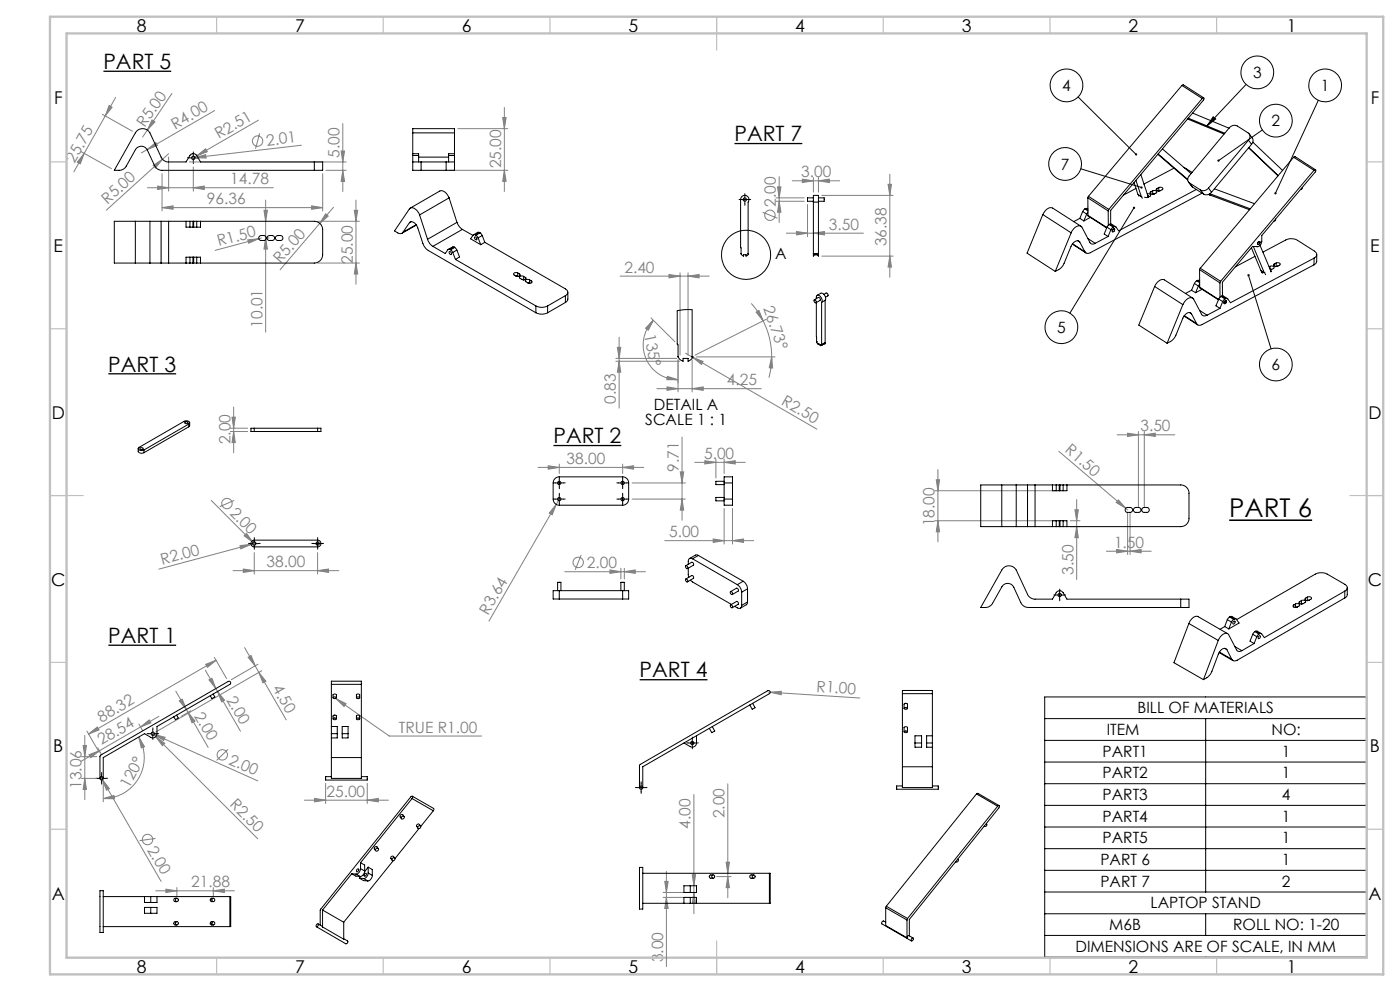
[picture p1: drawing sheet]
<svg xmlns="http://www.w3.org/2000/svg" width="420mm" height="297mm" viewBox="0 0 420 297" stroke-linecap="round" stroke-linejoin="round" font-family="sans-serif">
<g fill="none" stroke="#808080" stroke-width=".3">
<path d="M30.7 34.3l9 5M31.6 34.7l-6.3 11.3M32.7 31.6l.9 .5-2 2.6zM34.7 29.2l-3.1 5.5M44.2 39l-1.4 2.1M45.6 35.9l.9 .6-2.3 2.5zM51.6 28l-7.4 11M64.4 33.1l-20.3 11.7M77.5 36l-19.5 11.3M77.9 40l-1.2 4.6M102.8 37v20.4M137.3 38.6h15"/>
<path d="M150.8 35.2h1l-.5 3.4zM151.3 32.2v25.2M24.4 45.5l9 5M25.3 46l-1.2 3.1-.9-.5zM25.3 46l-3.1 5.5M44.1 44.8l2.6-2.1 .5 .9zM44.1 44.8l-1.7 1M44.2 56.3h37.8M46 49.6l2.8-1.9-2.2 2.6zM47.3 55.8l3.3 .5-3.3 .5zM48.6 52.1v11.1M48.8 47.7l-16.9 15.3"/>
<path d="M50.6 47.1v10.2M50.6 46.1l-1.8 1.6M56.8 48.5h47.1M58 56.3l3.3-.5v1zM58 50.1v7.2M58.5 47.2l3.2-.8 .1 1zM58.5 47.2l-1 .2M58.7 46.2l.4 .4 .1 .9M59.1 46.7l2.6-2.1 .5 .9zM79.7 60v39.6M90.4 43.5l-31.9 3.7M96.8 52.1v11.1"/>
<path d="M97.8 51h6.1M102.3 45.3h1.1l-.6 3.2zM102.8 51l.6 3.4h-1.1zM106.8 60v25.2M134.8 51h17.5M151.3 51l.5 3.4h-1zM232.8 59.3h8.5M233.3 56h1l-.5 3.3zM233.8 52.9v13.8M237.7 54.2h14.2M240.7 53.7l3.3 .5-3.3 .5zM244 53.2v4.4"/>
<path d="M245.5 54.2l3.3-.5v1zM245.5 53.2v4.4M246.5 58.6h21.4M266.4 55.2h1l-.5 3.4zM266.9 52.2v30.9M48.6 62.2l3.3-.5v1zM48.6 62.2h48.2M74.3 71.9l3.3-.4-3 1.4zM77.6 71.5l-13 3.5M78.4 71.3l-.8 .2M79.2 63h1l-.5 3.3zM79.7 71.3l.5 3.3h-1z"/>
<path d="M80.1 71.3h.6M93.5 61.7l3.3 .5-3.3 .5zM95.3 66.3h12.5M95.3 78.8h12.5M95.9 67l-11.9 13.9M97.7 64.1l.8 .7-2.6 2.2zM100 62.1l-4.1 4.9M106.3 63h1l-.5 3.3zM106.8 78.8l.5 3.3h-1zM228.8 63.6l4.4 1.8M232.8 60.3h8.5M233.8 60.3l.5 3.3h-1z"/>
<path d="M235.9 69.9h23.1M239 69.4l3.3 .5-3.3 .5zM242.3 61.3v9.6M244 69.9l3.3-.5v1zM246.5 76.8h21.4M266.9 76.8l.5 3.2h-1zM186 82.8h26.8M195.3 95.3l7.2 7.1M196 96l-1.5 3-.8-.6zM196 96a10.4 10.4 0 0 0-2.2 11.4 10.4 10.4 0 0 0 9.6 6.4M200.7 82.3l3.3 .5-3.3 .5zM204 81.8v24.6"/>
<path d="M206.4 82.8l3.3-.5v1zM206.4 81.8v24.6M225.4 90.9l2.1 2.8 1.5 2.5M226.8 93.6l.9-.5 1.3 3.1zM229 96.2a24 24 0 0 1 2.5 10.8M229.8 95.7l-21.2 10.7M184.7 107.4h18.3M184.7 108.3h19.2M185.2 104.1h1l-.5 3.3zM185.7 108.3l.5 3.2h-1zM185.7 101.1v21.2M197.1 116.5h31.3"/>
<path d="M200.1 116l3.3 .5-3.3 .5zM200.2 112.8l3.2 1h-3.3zM203.4 107.9v9.6M205.7 105.9l2.1 1.2M207.6 116.5l3.4-.5v1zM207.6 107.9v9.6M207.8 107.1l3.1 1.2-.5 .9zM207.8 107.1l37.3 21.5M208.9 107h23.6M231.5 107l.3 3.3-1-.1zM231.5 107l-.1 2.7-.7 3.5M69.1 128.3h5.2"/>
<path d="M69.1 129.3h5.2M69.6 125h1l-.5 3.3zM70.1 129.3l.5 3.3h-1zM70.1 122v13.7M164.5 139.6l3.3 .5-3.3 .5zM167.8 139.1v2.8M186.8 139.1v2.8M204.6 131v24.9M208.4 138.6h15.2M211.5 138.1l3.3 .5-3.3 .5zM214.8 137.6v5.6M217.2 138.6l3.4-.5v1z"/>
<path d="M217.2 137.6v4.3M317.6 135.3l20.1 17M335.2 130.3h17.3M338.2 129.8l3.3 .5-3.3 .5zM341.5 129.3v22.5M343.3 130.3l3.3-.5v1zM343.3 129.3v22.5M63.4 150l12.5 12.6M70.3 150l-4.4 1.9M73.9 159.8l2 2.8-2.7-2zM161.4 140.1h31.7M166.9 151.2l-1.2 3.1-.9-.5z"/>
<path d="M166.9 151.2l-20.2 35M167.8 149.6l-.9 1.6M186.8 140.1l3.3-.5v1zM189.6 144.7h16M189.6 149.6h16M204.1 141.4h1l-.5 3.3zM204.6 149.6l.5 3.3h-1zM217.2 152.4v10.7M219.7 152.4v10.7M280.4 156.1h36.4M280.4 147.1h36.4M280.9 143.8h1l-.5 3.3z"/>
<path d="M281.4 156.1l.5 3.3h-1zM281.4 140.7v21.7M321.1 156.1h2.9M321.1 157.8h2.9M322.5 152.8h1l-.5 3.3zM323 157.8l.5 3.3h-1zM323 149.7v24M335.5 149.8l2.2 2.5-2.8-1.7zM337.7 152.3l.6 .5M338.3 153.8v12.4M339 153.8v12.4M69.9 171h31.7"/>
<path d="M72 163.5l3.3-.3-3.1 1.3zM73 170.5l3.3 .5-3.3 .6zM75.3 163.2l-27.6 7.4M75.9 162.6l.7 .7M76.3 162.9l-1 .3M76.3 165.6v6.4M95.3 171l3.3-.5v1.1zM95.3 165.6v6.4M169.4 171.3h24.2M174.3 166.3l-1.7 4.5M183 170.8l3.3 .5-3.3 .5zM186.3 170.3v3.2"/>
<path d="M187.3 171.3l3.3-.5v1zM187.3 170.3v3.2M199.4 162h26.7M214 161.5l3.2 .5-3.2 .6zM219.7 162l3.4-.5v1.1zM331.9 165.2h13.5M335 164.7l3.3 .5-3.3 .5zM339 165.2l3.3-.5v1zM61.7 199.1l3.1-1.2-2.6 2.1zM64.3 197l3.7 6.4M64.8 197.9l-38.2 22.1M73.4 194.1l3.2 5.5"/>
<path d="M74.4 197l.9-.5 1.3 3.1zM76.6 199.6l1 1.9M77.4 199.1l-8 4.6M26.1 219.1l3.6 6.4M26.6 220l2.6-2.1 .5 .9zM41.7 217l1.1 2M42.2 217.9l2.6-2.1 .5 .8zM45.4 219.7l.9 .4M45.8 219.9l31.5 31.5M47.7 214.7l-23.4 13.5M52.7 207.1l3.2 5.6M53.8 210l.9-.5 1.2 3.2z"/>
<path d="M55.9 212.7l.5 .8M56.4 213.5l2.1 2.6-.9 .5zM56.4 213.5l6 10.5M57.3 213l-2.9 1.7M61.6 200.9l3.2 5.5M62.7 203.8l.9-.5 1.2 3.1zM64.8 206.4l.5 .9M65.3 207.3l2 2.5-.8 .6zM65.3 207.3l6.8 11.8M77.6 201.5l2.2 2.6-.9 .5zM77.6 201.5l8.3 14.3M78.5 201l-31.8 18.4"/>
<path d="M100.8 209.4l3 1.5-.6 .8zM100.8 209.4l16 11.2h27.7M230.6 207.4l.5 .1M231.1 207.5l3.3-.3v1zM231.1 207.5l26.9 1.7M24.4 233.3h4.6M24.4 226.8h4.6M24.9 223.4h1l-.5 3.4zM25.4 220.4v19.2M25.4 233.3l.5 3.3h-1zM26.7 226.2l3.1-1.2-2.6 2.1zM29.3 224.1l1.2 2.1"/>
<path d="M30.2 232.8l.5 .9M30.7 233.7l2.1 2.6-.8 .5zM30.7 233.7l17.6 30.5M31 239.3l3.2-.9 .1 1zM31 234.3v6M41.6 220.9l1.8 2.9-1 .4zM41.6 220.9a12.3 12.3 0 0 1-10.6 18.4M46.3 220.1l3.2 .9-.4 .9zM46.3 220.1l31 13.9M46.7 220.8l2.7 2-.7 .7zM68.4 224.6l-3.4 3.3M91.3 239.8h25.2"/>
<path d="M94.4 239.3l3.3 .5-3.3 .5zM97.7 234.8v6M110.2 239.8l3.3-.5v1zM110.2 234.8v6M208.2 238.1v35.7M218.3 234.9v34.2M46.6 251.3l-4.7 .7M217.8 258.4h1l-.5 3.3zM46.7 267h23.6M49.8 266.5l3.3 .5-3.3 .5zM53.1 266v2.7M64 267l3.3-.5v1z"/>
<path d="M64 266v2.7M198.9 267.5h7.2M198.9 269h7.2M199.4 264.2h1l-.5 3.3zM199.9 261.1v28.6M199.9 269l.5 3.3h-1zM207.7 262.1h1l-.5 3.4zM208.2 267.5l.5 3.3h-1zM215 262.7h4.3M218.3 262.7l.5 3.3h-1z"/>
<circle cx="77.3" cy="42.3" r="1.56"/>
<circle cx="231" cy="64.5" r="1.55"/>
<circle cx="68.1" cy="150.9" r="1.55"/>
<circle cx="173.5" cy="168.5" r="1.55"/>
<circle cx="66.7" cy="226.2" r="1.56"/>
<circle cx="44.3" cy="251.6" r="1.56"/>
</g>
<path d="M31 21.4h20.4M220.3 43h20.4M32.5 112h20.3M166 133.5h20.4M32.5 193.4h20.3M191.9 203.7h20.3" fill="none" stroke="#000" stroke-width=".39"/>
<path d="M368.8 155.9h24.8" fill="none" stroke="#000" stroke-width=".47"/>
<g fill="none" stroke="#000" stroke-width=".3">
<path d="M323.4 29.1l17.4 17.2M364 35l.7 .7-2.6 2zM373.8 25.3l-11.7 12.4M378.7 38.9l-13.2 9.3M395.5 30.1l-12.9 27.8M56.7 47.3h2.5M58 46.1v2.4M222.2 59.8h2.5M223.4 58.6v2.5M324.2 50.6l18.2 5.6M340.2 62.3l-19.2 31.6M374.5 82.5l6.8 22.1"/>
<path d="M166.5 144.7h2.5M166.5 149.6h2.5M167.8 143.5v2.5M167.8 148.3v2.5M185.5 144.7h2.5M185.5 149.6h2.5M186.8 143.5v2.5M186.8 148.3v2.5M75 162.9h2.5M76.3 161.6v2.5M94 162.9h2.5M95.3 161.6v2.5"/>
<path d="M316.7 178.3h2.5M317.9 177.1v2.5M44.6 219.9h2.5M45.8 218.6v2.6M313.4 208.9h96.6v77.9h-96.6zM313.4 215.4h96.6M361.7 215.4v51.9M29.2 233.3h2.5M30.5 232v2.5M191.1 236h2.5M192.3 234.8v2.5M206.4 222.7h2.6"/>
<path d="M207.7 221.4v2.5M313.4 221.9h96.6M313.4 228.4h96.6M313.4 234.9h96.6M313.4 241.4h96.6M313.4 247.9h96.6M313.4 254.3h96.6M313.4 260.8h96.6M313.4 267.3h96.6M313.4 273.9h96.6M361.7 273.9v6.4M313.4 280.3h96.6"/>
<circle cx="319.9" cy="25.6" r="4.9"/>
<circle cx="377.2" cy="21.7" r="4.9"/>
<circle cx="382.8" cy="36.1" r="4.9"/>
<circle cx="397.5" cy="25.6" r="4.9"/>
<circle cx="319.5" cy="49.1" r="4.9"/>
<circle cx="223.8" cy="76.4" r="7.4"/>
<circle cx="318.4" cy="98.1" r="4.9"/>
<circle cx="382.8" cy="109.2" r="4.9"/>
</g>
<g fill="none" stroke="#000" stroke-width=".3" stroke-dasharray="15.2 1.3 1.3 1.3">
<path d="M56.8 47.3h-.5M58 46v-.5M58 48.5v.5M59.3 47.3h.5M222.2 59.8h-.5M223.5 58.5v-.5M224.7 59.8h.5M223.5 61v.5M166.5 144.7h-.5M166.5 149.6h-.5M167.8 143.5v-.5M167.8 146v.5"/>
<path d="M167.8 148.3v-.5M167.8 150.8v.5M169 144.7h.5M169 149.6h.5M185.5 144.7h-.5M185.5 149.6h-.5M186.8 143.5v-.5M186.8 146v.5M186.8 148.3v-.5M186.8 150.8v.5M188 144.7h.5M188 149.6h.5"/>
<path d="M75 162.9h-.5M76.3 161.6v-.5M76.3 164.1v.5M77.5 162.9h.5M94 162.9h-.5M95.3 161.6v-.5M95.3 164.1v.5M96.5 162.9h.5M316.7 178.3h-.5M317.9 177.1v-.5M317.9 179.6v.5M319.2 178.3h.5"/>
<path d="M44.6 219.9h-.5M45.9 218.6v-.5M47.1 219.9h.5M29.3 233.3h-.5M30.5 232v-.5M30.5 234.5v.5M31.8 233.3h.5M45.9 221.1v.5M191.1 236h-.5M192.3 234.8v-.5M192.3 237.3v.5M193.6 236h.5"/>
<path d="M206.5 222.7h-.5M207.7 221.4v-.5M207.7 223.9v.5M209 222.7h.5"/>
</g>
<g fill="none" stroke="#c0c0c0" stroke-width=".35">
<path d="M65 5v5M115 5v5M165 5v5M215 5v10M265 5v5M315 5v5M365 5v5M15 48.5h5M410 48.5h5M15 98.5h5M410 98.5h5M15 148.5h10"/>
<path d="M405 148.5h10M15 198.5h5M410 198.5h5M15 248.5h5M410 248.5h5M65 287v5M115 287v5M165 287v5M215 282v10M265 287v5M315 287v5M365 287v5"/>
</g>
<path d="M15 5h400v287h-400zM20 10h390v277h-390z" fill="none" stroke="#c0c0c0" stroke-width=".7"/>
<path d="M340.6 46l-.1 .5h.6l-.3-.2 .3 .2v-.4zM382.4 57.7v.5l.2-.3-.1 .3a.34 .34 0 0 0 .5-.3 .34 .34 0 0 0-.6-.2zM340 62a.34 .34 0 0 0 0 .5 .34 .34 0 0 0 .5 0 .34 .34 0 0 0-.1-.5l-.2 .3 .2-.3zM374.3 82.3a.34 .34 0 0 0 .2 .5 .34 .34 0 0 0 .4-.3 .34 .34 0 0 0-.5-.3l.1 .3-.1-.3zM364 35l.7 .7-2.6 2zM365.3 47.9v.4l.2-.1-.2 .1a.33 .33 0 0 0 .5 .1 .33 .33 0 0 0 0-.5 .33 .33 0 0 0-.5 0zM342.2 56v.4l.4 .1 .2-.2-.4-.1 .4 .1-.1-.4z" fill="#000"/>
<g fill="#808080">
<path d="M73.9 159.8l2 2.8-2.7-2z"/>
<path d="M335.5 149.8l2.2 2.5-2.8-1.7z"/>
<path d="M58.5 47.2l3.2-.8 .1 1z"/>
<path d="M74.3 71.9l3.3-.4-3 1.4z"/>
<path d="M72 163.5l3.3-.3-3.1 1.3z"/>
<path d="M44.1 44.8l2.6-2.1 .5 .9z"/>
<path d="M59.1 46.7l2.6-2.1 .5 .9z"/>
<path d="M46 49.6l2.8-1.9-2.2 2.6z"/>
<path d="M97.7 64.1l.8 .7-2.6 2.2z"/>
<path d="M45.6 35.9l.9 .6-2.3 2.5z"/>
<path d="M166.9 151.2l-1.2 3.1-.9-.5z"/>
<path d="M46.7 220.8l2.7 2-.7 .7z"/>
<path d="M207.8 107.1l3.1 1.2-.5 .9z"/>
<path d="M46.3 220.1l3.2 .9-.4 .9z"/>
<path d="M231.1 207.5l3.3-.3v1z"/>
<path d="M231.5 107l.3 3.3-1-.1zM226.8 93.6l.9-.5 1.3 3.1z"/>
<path d="M339 165.2l3.3-.5v1zM335 164.7l3.3 .5-3.3 .5zM95.3 171l3.3-.5v1.1zM73 170.5l3.3 .5-3.3 .6zM187.3 171.3l3.3-.5v1zM183 170.8l3.3 .5-3.3 .5zM245.5 54.2l3.3-.5v1zM240.7 53.7l3.3 .5-3.3 .5zM206.4 82.8l3.3-.5v1zM200.7 82.3l3.3 .5-3.3 .5z"/>
<path d="M47.3 55.8l3.3 .5-3.3 .5zM58 56.3l3.3-.5v1zM94.4 239.3l3.3 .5-3.3 .5zM110.2 239.8l3.3-.5v1zM100.8 209.4l2.4 2.3 .6-.8zM164.5 139.6l3.3 .5-3.3 .5zM186.8 140.1l3.3-.5v1zM239 69.4l3.3 .5-3.3 .5zM244 69.9l3.3-.5v1z"/>
<path d="M200.1 116l3.3 .5-3.3 .5zM207.6 116.5l3.4-.5v1z"/>
<path d="M214 161.5l3.2 .5-3.2 .6zM219.7 162l3.4-.5v1.1z"/>
<path d="M93.5 61.7l3.3 .5-3.3 .5zM48.6 62.2l3.3-.5v1z"/>
<path d="M217.2 138.6l3.4-.5v1zM211.5 138.1l3.3 .5-3.3 .5z"/>
<path d="M26.6 220l2.6-2.1 .5 .9zM61.7 199.1l3.1-1.2-2.6 2.1z"/>
<path d="M26.7 226.2l3.1-1.2-2.6 2.1zM42.2 217.9l2.6-2.1 .5 .8z"/>
<path d="M25.3 46l-1.2 3.1-.9-.5zM32.7 31.6l.9 .5-2 2.6z"/>
<path d="M31 239.3l3.2-.9 .1 1zM41.6 220.9l1.8 2.9-1 .4z"/>
<path d="M218.3 262.7l.5 3.3h-1zM217.8 258.4h1l-.5 3.3z"/>
<path d="M25.4 233.3l.5 3.3h-1zM24.9 223.4h1l-.5 3.4zM266.9 76.8l.5 3.2h-1zM266.4 55.2h1l-.5 3.4z"/>
<path d="M79.7 71.3l.5 3.3h-1zM79.2 63h1l-.5 3.3z"/>
<path d="M199.4 264.2h1l-.5 3.3zM199.9 269l.5 3.3h-1zM207.7 262.1h1l-.5 3.4zM208.2 267.5l.5 3.3h-1z"/>
<path d="M102.3 45.3h1.1l-.6 3.2zM102.8 51l.6 3.4h-1.1zM106.3 63h1l-.5 3.3zM106.8 78.8l.5 3.3h-1zM150.8 35.2h1l-.5 3.4zM151.3 51l.5 3.4h-1zM322.5 152.8h1l-.5 3.3zM323 157.8l.5 3.3h-1zM69.6 125h1l-.5 3.3zM70.1 129.3l.5 3.3h-1zM233.3 56h1l-.5 3.3zM233.8 60.3l.5 3.3h-1zM185.2 104.1h1l-.5 3.3zM185.7 108.3l.5 3.2h-1z"/>
<path d="M204.1 141.4h1l-.5 3.3zM204.6 149.6l.5 3.3h-1z"/>
<path d="M280.9 143.8h1l-.5 3.3zM281.4 156.1l.5 3.3h-1z"/>
<path d="M196 96l-1.5 3-.8-.6zM200.2 112.8l3.2 1h-3.3z"/>
<path d="M30.7 233.7l1.3 3.1 .8-.5zM53.8 210l.9-.5 1.2 3.2zM56.4 213.5l2.1 2.6-.9 .5z"/>
<path d="M62.7 203.8l.9-.5 1.2 3.1zM65.3 207.3l2 2.5-.8 .6zM74.4 197l.9-.5 1.3 3.1zM77.6 201.5l2.2 2.6-.9 .5z"/>
<path d="M338.2 129.8l3.3 .5-3.3 .5zM343.3 130.3l3.3-.5v1z"/>
<path d="M49.8 266.5l3.3 .5-3.3 .5zM64 267l3.3-.5v1z"/>
</g>
<g fill="none" stroke="#000" stroke-width=".3">
<path d="M123.8 39.8v-1.2h12.5v1.2M123.8 39.8v6.3M123.8 39.8h12.5M136.3 39.8v6.3M354.6 25.6l.4-.2 6.1 3.9M354.6 25.6l6.1 3.9M354.6 25.6l-28.1 33.2M356.3 35.7l10.9 4.5M356.5 35.4l10.9 4.5M357.8 33.9l10.9 4.5M360.7 29.5l.5-.1-.2 .6-27.8 33v4.1M360.7 29.5l-28.1 33.3"/>
<path d="M94.3 48.5h2.5v2.5h-2.5M94.3 48.5h-34.2l-1.1-1.9a1.25 1.25 0 0 0-2 0l-1.2 1.9h-5.2a2.47 2.47 0 0 1-2.3-1.4l-3.3-7.3a2.51 2.51 0 0 0-4.4 0l-6.3 11.2h1.4a2.38 2.38 0 0 0 2.2-1.2l2.7-5a2 2 0 0 1 1.9-1 2 2 0 0 1 1.7 1.2l2.2 4.6a2.47 2.47 0 0 0 2.2 1.4h45.7M94.3 48.5v2.5M123.8 46.6v4.4h2.5M123.8 48.5h2.5M123.8 46.1h1.8v.5M123.8 46.1v.5M123.8 46.6h1.8M125.6 46.6v1.9M125.6 47.1h9M126.3 51h7.5M126.3 48.5h7.5"/>
<path d="M126.3 48.5v2.5M133.8 48.5h2.5M133.8 48.5v2.5M134.6 46.6v1.9M134.6 46.6h1.7M134.7 59.3a2.61 2.61 0 0 0-2.8-2l-8.8 5.1M134.7 59.3l-8.8 5.1M134.7 59.3l2.4 7.3M136.3 46.6v4.4h-2.5M136.3 46.1h-1.7v.5M136.3 46.1v.5M222.5 59a1.25 1.25 0 0 1 1.7-.2 1.25 1.25 0 0 1 .2 1.8v15.5h.2l-.8 .7v-.5h-.7v.5l-.8-.7-.1-1.9v-14.4z"/>
<path d="M244 59.3h-1.7v1h1.7M245.5 59.3h1.8v1h-1.8M326.4 59.3l6.1 3.9M326.4 59.3v5.3l5.7 3.6M326.5 58.8l-.1 .5M326.5 58.8l6.1 4M340.2 54.7l1.2 3.6 1 .6M340.8 54l1.6 4.9M340.8 56.5l-3.7 2M341.5 58.4l.2 .4M342.3 52.3l2 6.5 .2-.1M342.4 58.9l.3 .5"/>
<path d="M343.4 59.1h1M344.2 58.1l1 .2v.4l-.8 .4M344.3 58.6l.2 .1M344.4 59.1h.1M344.5 58.7l-.2 .5M345.2 57.5v.6M345.8 57.2l.8-.1 .5 .4a1.24 1.24 0 0 1-2.1 .3l.2-.3M345.8 57.2l-.6 .3M345.8 58.2h-.1M345.8 57.2v1M346.4 58.1l-.6 .1M347.1 56.5v.6"/>
<path d="M347.3 46.2l9 7.7M347.5 46.1l8.8 7.7M347.6 56.2l.6-.1 .6 .3a1.13 1.13 0 0 1-.9 .8 1.13 1.13 0 0 1-1.1-.4l.3-.3M347.6 56.2l-.5 .3M347.6 57.2l-.1 .1M347.6 56.2v1M348.2 57.1l-.6 .1M348.7 44.6l8.6 7.4M352.2 50.4l-9 4.8M355.2 50.2l2.4 1.5M356.6 54.6l1.2 1.5M356.9 54.9l3.3 2"/>
<path d="M356.9 54.9l.9 1.2M357.8 56.1l3.3 2.1M358.9 56.8l-23.3 12.4-.8-1.2h-.7M360.2 56.9l.9 1.3M360.6 57.9l-33.5 17.8a1.09 1.09 0 0 1-1.6-.2M362.5 58.3l12.4 4.6M362.5 56.4a1.89 1.89 0 0 1-2.3 .5M362.5 56.4l1 1.2M362.8 58.4l.3 .1M362.9 58.1l12.2 4.5M363.5 57.6a1.86 1.86 0 0 1-2.4 .6M364.3 56.6l12.1 4.5"/>
<path d="M374.5 42a1.41 1.41 0 0 0 0-2.1l-3.3-2.2a1.96 1.96 0 0 0-2.4 .6l-12 14.4a1.38 1.38 0 0 0 .1 2.2M374.5 42l-12 14.4M374.5 42l1 1.2M374.6 44.3l8.8 8.4M374.6 44.2l8.9 8.4M374.8 40.1l1.1 1.7v.6l-.4 .8M375.5 43.2l-12 14.4M375.8 42.6l9 8.5M388.1 47.1l.4-.1 6.2 3.9M388.1 47.1l6.1 3.9M388.1 47.1l-28 33.3M390.7 56.2l-.1 .4-.5 .2"/>
<path d="M394.2 51l.5-.1-.1 .6-16.1 19.1v1.7a1.67 1.67 0 0 1-1.3 1.6l-1.4-.1-9.1 10.8v4.1M394.2 51l-28 33.3M40.6 78.8h4.4M40.6 66.3h4.4M40.6 66.3v12.5M40.6 66.3h-6.3v12.5h6.3M45 66.3v12.5M45 78.8h3.3M45 66.3h3.3M48.3 78.8h2.3M48.3 66.3h2.3M48.3 66.3v12.5"/>
<path d="M50.6 78.8h6.4M50.6 66.3h6.4M50.6 66.3v12.5M55.8 66.3v1.8h1.2M57 68.1h.9M57 66.3h.9M57 77.1h.9M57 78.8h.9M57 66.3v1.8M57 77.1v1.7M57 77.1h-1.2v1.7M57.9 78.8h.2"/>
<path d="M57.9 66.3h.2M57.9 66.3v1.8M57.9 77.1v1.7M57.9 68.1h.2M57.9 77.1h.2M58.1 68.1h.9M58.1 66.3h.9M58.1 77.1h.9M58.1 78.8h.9M58.1 66.3v1.8M58.1 77.1v1.7M59 66.3h35.3a2.58 2.58 0 0 1 2.5 2.5v7.5a2.51 2.51 0 0 1-2.5 2.5h-35.3"/>
<path d="M59 66.3v1.8M59 77.1v1.7M59 77.1h1.1v1.7M60.1 66.3v1.8h-1.1M77.9 70.8l1.2-.2a.74 .74 0 0 1 .8 .7 .74 .74 0 0 1-.8 .8h-.7a.73 .73 0 0 1-.7-.5 .73 .73 0 0 1 .2-.8zM80.3 70.8l1.3-.2a.74 .74 0 0 1 .8 .7 .74 .74 0 0 1-.8 .8h-.7a.74 .74 0 0 1-.7-.5 .74 .74 0 0 1 .1-.8zM82.8 70.8l1.3-.2a.74 .74 0 0 1 .8 .7 .74 .74 0 0 1-.8 .8h-.7a.74 .74 0 0 1-.7-.5 .74 .74 0 0 1 .1-.8zM122.8 66.7a1.62 1.62 0 0 1 2.4 1.3l1.7 5 1.1 1.7 32.8 19M122.8 66.7l-1.9 2.9M123.4 66.4l-.6 .3M124.8 67.3l-3.9 2.3M124.9 67.4l-4.3 2.5"/>
<path d="M125.9 64.4a2.35 2.35 0 0 0-3-1.9l-4.5 6.7 .9 .6a1.08 1.08 0 0 0 1.6-.2M125.9 64.4l2.4 7.3M128.3 71.7a3.6 3.6 0 0 0 1.6 2.1M129.9 73.8l3.7 2.2 .8-1.2h.6M134.8 75.5a.43 .43 0 0 1 .6 .2 .43 .43 0 0 1-.3 .6zM135 74.8l.2 .1M135.2 74.9l.6 .8M135.8 75.7l.8 2M136.2 74h-.5l-1.2 .8M136.2 74l-1.2 .8M136.2 74l.2 .2M136.4 74.2l.7 .8"/>
<path d="M136.4 74.2l-1.2 .7M136.6 77.7l24.2 14M137.1 75l.8 2-1.3 .7M137.1 75l-1.3 .7M137.1 66.6l.7 1.3 .9 .9M137.1 66.6l-8.8 5.1M138.7 68.8l-8.8 5M138.7 68.8l3.2 1.8M142.4 71.1a.43 .43 0 0 1 .5 .2 .43 .43 0 0 1-.2 .6zM142.6 70.4h-.6l-.8 1.2 3 1.7M142.6 70.4l.2 .1M142.8 70.5l.6 .8"/>
<path d="M143.4 71.3l.8 2M143.9 69.7l-.6-.1-1.2 .8M143.9 69.7l-1.3 .7M143.9 69.7l.1 .1M144 69.8l.7 .8M144 69.8l-1.2 .7M144.7 70.6l-1.3 .7M144.7 70.6l.8 2M145.5 72.6l24.1 14a1.09 1.09 0 0 1 .7 1 1.09 1.09 0 0 1-.7 1M145.5 72.6l-1.3 .7M244 60.6v-2h1.5v2M244 76.1v.7l.3-.5h.9l.3 .5v-.7"/>
<path d="M244 76.1h1.5M244 60.6h1.5M244 60.6v15.5M244.3 76.4h1M245.5 60.6v15.5M312.8 64.3a2.63 2.63 0 0 1 3-1.9l8.5 5.4M312.8 64.3l8.5 5.5M312.8 64.3l-4.7 11.6 8.5 5.4M321.3 69.8a2.55 2.55 0 0 1 3-2l2.7 4.8a1.09 1.09 0 0 0 1.6 .3M321.3 69.8l-4.7 11.5M321.7 73.2l4.1 2.6M321.8 73.1l3.7 2.4"/>
<path d="M323.3 72.1l.6 .4M323.9 72.5a1.47 1.47 0 0 0-2.3 .9l-2.7 6.1-.8 1-1.5 .8M323.9 72.5l1.6 3M324 65.4l1.2 .8M324 65.4l-1.9 1M324.8 63.4l1.2 .8M324.8 63.4l-.8 2M325.5 62.6l-.7 .8M325.5 62.6l.9 .6M325.6 62.5l.8 .1M325.6 62.5l.8 .5M325.6 62.5l-.1 .1"/>
<path d="M326 64.2l-.8 2M326.3 71.5l2.3 1.4M326.4 63.6l-.4 .6M326.4 64.5l.1 .3M326.5 64.7l5.5 3.6M327.1 65.2l-1.9 1M332.1 68.1l-.8 2 1.1 .8M332.1 68.1l1.2 .8M332.4 70.9l-3.8 2M332.5 63.2v4.4M332.6 62.8l-.1 .4M332.8 67.3l-.7 .8"/>
<path d="M332.8 67.3l1.2 .7M333 67.2h.5l1.2 .8M333 67.2l1.1 .8M333 67.2l-.2 .1M333.3 68.9l-.9 2M333.7 69.4l.1 .1M333.9 68.7l.3-.1a.46 .46 0 0 1 .1 .6 .46 .46 0 0 1-.6 .2zM334 68l-.7 .9M334.1 68h-.1M334.3 68.6h.1M375.4 74.3l2.8 6.7 1.1 .7M376 73.9l3.3 7.8"/>
<path d="M376.5 76.8l-5.9 3.2M377.5 72.5l.3-.1a.45 .45 0 0 1 .1 .6 .45 .45 0 0 1-.6 .2zM377.5 72.5l.3-.1a.4 .4 0 0 1 .1 .6 .4 .4 0 0 1-.6 0zM378 73.5l3.2 8 .2-.2M378.9 75.6l6.8-3.7a3.7 3.7 0 0 1 3.6 .1l5.1 3.3a1.12 1.12 0 0 1 .6 1.1 1.12 1.12 0 0 1-.8 1M381 79.8h.8l.5 .4-1.2 .7M381 79.8l-.3 .2M381 79.8v.8M382.3 79.1v.7M382.7 65.6l-.1 .5-.5 .2M382.8 78.8h.8l.4 .2a1.24 1.24 0 0 1-1.9 .6l.2-.5M382.8 78.8l-.5 .3"/>
<path d="M382.8 79.9h-.1M382.8 78.8v1.1M383.4 79.7l-.6 .2M394.2 79.4l-33.6 17.9a1.12 1.12 0 0 1-1.6-.3M394.2 77.4l-25.1 13.3-.8-1.2h-.6M394.2 77.4v2M395 76.3l-.1 2.4-.7 .7M154.8 82.7l.5 .1M155.3 81.8l-.1-.1a.62 .62 0 0 0-.8-.1 .62 .62 0 0 0-.2 .7l.6 .4M155.3 81.8l.6 .3M155.3 82.8l.1 .1M155.3 81.8v1"/>
<path d="M155.9 82.1a.39 .39 0 0 1 .1 .5 .39 .39 0 0 1-.5 .2l-.7-.1M155.9 82.1v.6M156.5 83.7l.6 .2M157.1 82.8h-.1a.57 .57 0 0 0-.8-.1 .57 .57 0 0 0-.2 .7l.7 .4a.63 .63 0 0 0 .8 .1 .63 .63 0 0 0 .3-.7l-.2-.1M157.1 82.8l.5 .3M157.1 83.9h.1M157.1 82.8v1.1M157.6 83.1v.6M158.3 84.7l.6 .2M158.9 83.9l-.2-.1a.57 .57 0 0 0-.8-.1 .57 .57 0 0 0-.1 .8l.5 .3M158.9 83.9l.5 .3M158.9 84.9h.1"/>
<path d="M158.9 83.9v1M159.4 84.2a.39 .39 0 0 1 .2 .5 .39 .39 0 0 1-.5 .2l-.8-.1M159.4 84.2v.6M160.8 91.7a3.9 3.9 0 0 0 3.5 0M160.8 93.7a3.9 3.9 0 0 0 3.5 0M160.8 91.7v2M164.3 91.7v2M169.6 88.6l-5.3 3.1M169.6 88.6v2.1M169.6 90.7l-5.3 3M170.4 87.6l-.1 2.4-.7 .7M203.2 93.1l1.9-.3h2.5v14.1l-.1 .1h.4l-.6 .8-.9 .5v-.9h-1.5v.9l-.9-.5-.6-.8v-3.6l-.2-.3z"/>
<path d="M244.3 89.9a.45 .45 0 0 1 .5 .3 .45 .45 0 0 1-.3 .5l-.3-.5zM244.3 89.9l1.2-.8a.61 .61 0 0 1 .5 .9l-1.2 .7M244.9 89.5v-.4a.64 .64 0 0 1 .6-.7 .64 .64 0 0 1 .7 .5 1.42 1.42 0 0 1 .3 1.7M244.9 90.7l.1 11.7M245.1 88.5l1.1-.6a1.49 1.49 0 0 1 1.3 2.1M246.5 90.6v12.7M247.2 88.2l.7-.4a.6 .6 0 0 1 .4 .9l-.6 .4M247.5 90l-1 .6M247.5 90v12.7l-1 .6M346.4 85.9a2.69 2.69 0 0 1 2.9-2l8.5 5.5M346.4 85.9l8.5 5.4M346.4 85.9l-4.8 11.5 8.5 5.5"/>
<path d="M354.9 91.3a2.57 2.57 0 0 1 3-1.9l2.6 4.8a1.12 1.12 0 0 0 1.6 .3M354.9 91.3l-4.8 11.6M355.2 94.7l4.1 2.7M355.3 94.6l3.7 2.4M356.8 93.7l.7 .4M357.5 94.1a1.22 1.22 0 0 0-2.1 .4l-3.1 6.8-.9 .9-1.3 .7M357.5 94.1l1.5 2.9M357.5 87l1.2 .7M357.5 87l-1.9 .9M358.3 84.9l1.2 .8M358.3 84.9l-.8 2.1M359 84.1l-.7 .8"/>
<path d="M359 84.1l.9 .6M359.2 84.1h.7M359.2 84.1l.7 .4M359.2 84.1h-.2M359.5 85.7l-.8 2M359.9 80.8l6.1 4M359.9 80.8v5.3l5.7 3.6M359.9 93l2.2 1.5M359.9 85.2l-.4 .5M359.9 86l.1 .3M360 86.3l5.5 3.5M360.1 80.4l-.2 .4"/>
<path d="M360.1 80.4l6.1 3.9M360.6 86.7l-1.9 1M365.6 89.6l-.8 2 1.2 .8M365.6 89.6l1.2 .8M366 92.4l-3.9 2.1M366 84.8v4.3M366.2 84.3l-.2 .5M366.3 88.8l-.7 .8M366.3 88.8l1.2 .8M366.5 88.8l.4-.1 1.3 .8M366.5 88.8l1.2 .7M366.5 88.8h-.2"/>
<path d="M366.8 90.4l-.8 2M367.3 91h.1M367.4 90.3l.3-.2a.48 .48 0 0 1 .1 .6 .48 .48 0 0 1-.6 .2zM367.5 89.6l-.7 .8M367.7 89.5l-.2 .1M367.8 90.1h.1M378.4 81.1l.3 .7M378.5 81.2l-.1 .4 .5 .2M378.6 81.6v.1M379.3 81.7l.4 .6M381.2 81.2l.2 .1M381.4 81.3v.1"/>
<path d="M381.6 80.7l-.5 .1M245 102.4l.5 .9v-.4l.5 .4M245 102.4h.1M246 103.3l.1 .3 .5-.2M246 103.3h.1M246.4 103.3h.1M246.4 103.3l.2 .1M247.3 103h.1M247.3 103l-.9 .5M247.5 102.7l.1 .1M247.6 102.8l-.3 .2M247.6 102.8l-1 .6"/>
<path d="M41.5 134.4v.9a1.22 1.22 0 0 0 1.7 .4M42.1 134.3a.43 .43 0 0 1 .5-.2 .43 .43 0 0 1 .2 .6 .45 .45 0 0 1-.5 .1 .45 .45 0 0 1-.2-.5zM43.2 134.9v.8M55.4 126.6a.43 .43 0 0 1 .6-.3 .43 .43 0 0 1 .2 .6h-.6zM56.6 127.1a.63 .63 0 0 0 .1-.8 .63 .63 0 0 0-.9-.2l-.5 .1-13.5 7.9a.57 .57 0 0 0-.2 .7 .57 .57 0 0 0 .8 .2l.8-.1M56.6 127.1l-13.4 7.8M56.6 127.1v.8M56.6 127.9l-13.4 7.8M56.9 126.7v.8l-.3 .4M76.3 128.3h-1v1h1M76.3 128.3v1M76.3 129.3h19"/>
<path d="M76.3 128.3h19M95.3 128.3h1v1h-1M95.3 128.3v1M166.4 143.6l1.2-.7h19.2a1.81 1.81 0 0 1 1.8 1.8v4.9a1.81 1.81 0 0 1-1.8 1.8h-19a1.87 1.87 0 0 1-1.9-1.8v-4.9zM217.2 149.6v1.8h2.5v-1.8M217.2 144.7v-1.8h2.5v1.8M217.2 149.1h-2.4v1h2.4M217.2 144.2h-2.4v1h2.4M217.2 149.6h2.5M217.2 144.7v4.9M217.2 144.7h2.5M219.7 144.7v4.9"/>
<path d="M300.5 157.8h4.4M300.5 145.3h4.4M300.5 145.3v12.5M300.5 145.3h-6.3v12.5h6.3M304.9 145.3v12.5M304.9 157.8h3.4M304.9 145.3h3.4M308.3 157.8h2.2M308.3 145.3h2.2M308.3 145.3v12.5M310.5 157.8h6.4M310.5 145.3h6.4"/>
<path d="M310.5 145.3v12.5M315.7 145.3v1.8h1.2M316.9 147.1h.9M316.9 145.3h.9M316.9 156.1h.9M316.9 157.8h.9M316.9 145.3v1.8M316.9 156.1v1.7M316.9 156.1h-1.2v1.7M317.8 157.8h.2M317.8 145.3h.2M317.8 145.3v1.8"/>
<path d="M317.8 156.1v1.7M317.8 147.1h.2M317.8 156.1h.2M318 147.1h.9M318 145.3h.9M318 156.1h.9M318 157.8h.9M318 145.3v1.8M318 156.1v1.7M318.9 145.3h35.3a2.46 2.46 0 0 1 2.5 2.5v7.5a2.46 2.46 0 0 1-2.5 2.5h-35.3M318.9 145.3v1.8M318.9 156.1v1.7"/>
<path d="M318.9 156.1h1.2v1.7M320.1 145.3v1.8h-1.2M337.7 152.3l1.3-.2a.74 .74 0 0 1 .8 .7 .74 .74 0 0 1-.8 .8h-.7a.74 .74 0 0 1-.7-.5 .74 .74 0 0 1 .1-.8zM340.3 152.3l1.2-.2a.74 .74 0 0 1 .8 .7 .74 .74 0 0 1-.8 .8h-.7a.74 .74 0 0 1-.7-.5 .74 .74 0 0 1 .2-.8zM342.8 152.3l1.2-.2a.74 .74 0 0 1 .8 .7 .74 .74 0 0 1-.8 .8h-.7a.73 .73 0 0 1-.7-.5 .73 .73 0 0 1 .2-.8zM75.5 162.3l.7-.4h19.1a1.01 1.01 0 0 1 1 1 1.01 1.01 0 0 1-1 1h-19a1 1 0 0 1-.8-1.6zM167.3 177v-2.5h1v2.5M167.8 177h-1.9v2.5h1.9M167.8 179.5h19M167.8 177v2.5M167.8 177h19M186.3 177v-2.5h1v2.5"/>
<path d="M186.8 177h1.8v2.5h-1.8M186.8 177v2.5M205.7 169.6a.43 .43 0 0 1 .6 .2 .43 .43 0 0 1-.3 .6l-.3-.3zM205.7 173.5a.45 .45 0 0 1 .6 .3 .45 .45 0 0 1-.3 .6l-.3-.4zM205.7 173.5l1.8-1a.55 .55 0 0 1 .5 .3 .55 .55 0 0 1 0 .6l-1.8 1M205.7 169.5l1.8-1a.58 .58 0 0 1 .5 .9l-1.8 1M206.5 170.3l.1 2.7M207.2 173.9l12.2 7.2M207.8 167.5a.79 .79 0 0 0-1-.1 .79 .79 0 0 0-.3 .8v.9M207.8 167.5l13.4 7.7M209.5 166.5l-.8-.2-1.8 1.1M209.5 166.5l-1.7 1"/>
<path d="M209.5 166.5l13.5 7.7M219.1 177.3a.43 .43 0 0 1 .6 .3 .43 .43 0 0 1-.3 .5l-.3-.4zM219.2 177.3l1.7-1a.58 .58 0 0 1 .5 .9l-1.7 1M221.2 175.2a2.99 2.99 0 0 1 1.3 2.3M222.5 177.5v3.9M223 174.2a2.99 2.99 0 0 1 1.3 2.3M223 174.2l-1.8 1M224.3 176.5l-1.8 1M224.3 176.5v3.9M354.2 179.6h2.5v2.5h-2.5M354.2 179.6h-34.1l-1.2-2a1.24 1.24 0 0 0-2 0l-1.2 2h-5.2a2.47 2.47 0 0 1-2.2-1.5l-3.4-7.3a2.48 2.48 0 0 0-4.4 0l-6.3 11.3h1.4a2.57 2.57 0 0 0 2.2-1.3l2.8-4.9a2 2 0 0 1 1.8-1.1 2 2 0 0 1 1.7 1.2l2.1 4.6a2.57 2.57 0 0 0 2.3 1.5h45.7M354.2 179.6v2.5"/>
<path d="M390.4 180l.2-.1a.62 .62 0 0 1 .7-.1 .62 .62 0 0 1 .3 .7l-.7 .4M390.4 180l-.5 .3M390.4 180v1M391.7 179.3v.6M392.2 179a.7 .7 0 0 1 .8-.2 .7 .7 0 0 1 .4 .7l-.8 .4a.57 .57 0 0 1-.8 .1 .57 .57 0 0 1-.1-.7M392.2 179l-.5 .3M392.2 180h-.1M392.2 179v1M392.7 179.9l-.5 .1M403.4 179.2l-32.2 18.7a1.09 1.09 0 0 1-1.7-.3M403.4 177.2l-24.1 13.9-.8-1.2h-.6M403.4 177.2a1.07 1.07 0 0 0 .8-1.1 1.07 1.07 0 0 0-.8-1l-5.3-3.1a4.2 4.2 0 0 0-3.5 0l-23.6 13.7"/>
<path d="M403.4 177.2v2M404.2 176.1l-.1 2.4-.7 .7M219.1 181.3a.43 .43 0 0 1 .6 .2 .43 .43 0 0 1-.3 .6l-.3-.4zM219.2 181.3l1.7-1a.55 .55 0 0 1 .6 .2 .55 .55 0 0 1-.1 .6l-1.7 1M222.5 181.4a.79 .79 0 0 1-.4 .9 .79 .79 0 0 1-.9-.1l-.8-.5M224.3 180.4l-.3 .8-1.9 1.1M224.3 180.4l-1.8 1M356.7 186.9l.1-.4a2.3 2.3 0 0 1 2.6-1.7l8.9 5.1M356.7 186.9l8.8 5M356.7 186.9l-4.5 11.7 8.8 5.1M365.5 191.9a2.36 2.36 0 0 1 2.9-1.9l2.5 4.7a1.09 1.09 0 0 0 1.7 .3M365.5 191.9l-4.5 11.8"/>
<path d="M365.7 195.6l4.2 2.4M365.8 195.4l3.7 2.2M367.3 194.3l.8 .4M367.4 187.8l1.3 .7M367.4 187.8l-1.4 .8M368.1 194.7a1.4 1.4 0 0 0-2.3 .8l-2.5 6.3-1 1.2-1.3 .7M368.1 194.7l1.4 2.9M368.2 185.7l1.2 .7M368.2 185.7l-.8 2.1M368.9 184.9l-.7 .8M368.9 184.9l1.2 .7M369 184.8l.4-.1 1.4 .8"/>
<path d="M369 184.8l1.2 .7M369 184.8l-.1 .1M369.4 186.4l-.7 2.1M370 186.3a.32 .32 0 0 1 .5-.1 .32 .32 0 0 1-.1 .6 .32 .32 0 0 1-.5 .2 .32 .32 0 0 1 0-.6zM370.1 185.6l-.7 .8M370.2 185.5h.6l.9 1.2-3 1.8M370.2 185.5l-.1 .1M370.5 193.8l2.1 1.2M375.8 190.1l-.8 2.1 1.2 .7M375.8 190.1l1.2 .7M376.2 192.9l-3.6 2.1M376.4 189.3l-.6 .8"/>
<path d="M376.4 189.3l1.3 .7M376.6 189.2l.5-.1 1.3 .8M376.6 189.2l1.3 .7M376.6 189.2l-.2 .1M377 190.8l-.8 2.1M377.7 190.6a.29 .29 0 0 1 .4 0 .29 .29 0 0 1 0 .4 .34 .34 0 0 1-.3 .4 .34 .34 0 0 1-.4-.2zM377.7 190l-.7 .8M377.9 189.9l-.2 .1M388.1 181.3v.6M388.7 181l.1-.1a.62 .62 0 0 1 .7-.1 .62 .62 0 0 1 .3 .7l-.8 .5a.56 .56 0 0 1-.7 .1 .56 .56 0 0 1-.2-.8M388.7 181l-.6 .3M388.7 182l-.1 .1"/>
<path d="M388.7 181v1M389.2 181.9l-.5 .1M389.9 180.3a.5 .5 0 0 0 0 .7 .5 .5 0 0 0 .7 0l.3-.1M389.9 180.3v.6M390.4 181h.1M391 180.9l-.6 .1M53 214.3l.4 .9-.8 .5-.5-.9M63.9 208l.4 .9-.7 .5-.5-.9M99.4 205.1v-1h9v1M99.4 219.9v1.3M99.4 205.1h9M99.4 217.7h1.8v2.2"/>
<path d="M99.4 205.1v14.8M99.4 219.9h1.8M99.9 215.4v-.8l.5-.3 .5 .3v.8M99.9 209.1v-.9l.5-.2 .5 .2v.9M99.9 209.1l.7-.2 .3 .2-.6 .3zM100 215.3l.5-.1 .4 .3-.7 .2-.3-.2zM101.2 219.9v1.3h-1.8M102.7 219.9v1.3h1.7v-1.3M102.7 219.9v-2.2h1.7v2.2M102.7 219.9h1.7M106.9 215.4v-.8l.5-.3 .5 .2v.9M106.9 209.1v-.9l.5-.2 .5 .2v.9"/>
<path d="M107 215.3l.4-.1a.3 .3 0 0 1 .5 .2 .3 .3 0 0 1-.4 .3l-.5-.1zM107 209l.6-.1a.29 .29 0 0 1 .3 .4 .29 .29 0 0 1-.5 .1 .29 .29 0 0 1-.4 0 .29 .29 0 0 1 0-.4zM108.4 205.1v28.2h-9v-12.1M213.7 217.8l.7 1.3-.1 .1-.8 .4-.7-1.3M225.8 210.8l.7 1.3-.3 .2-.5 .3-.8-1.3M270.7 207.9v-1h9v1M270.7 207.9h9M270.7 207.9v28.1h9v-12.1M271.2 212.3v-1.3l.4-.2 .6 .2v1.3M271.2 219.3v-1.3l.3-.2 .7 .2v1.3M271.3 219.2l.7-.1 .2 .3-.7 .2-.2-.2zM271.4 212.2l.5-.1 .3 .2-.5 .3-.4-.2z"/>
<path d="M279.7 207.9v14.8M30 233.3v-6.7l.2-.3 38.3-22.1a.51 .51 0 0 1 .6 .2 .51 .51 0 0 1-.1 .7l-21.9 12.6v2.2a1.25 1.25 0 0 1-1.9 1.1l-1.8-1.1-12.4 7.1v6.3M99.4 232.8h-1.7v1h12.5v-1h-1.8M99.4 227h9M123.6 239.3l.2-.2a.29 .29 0 0 0-.1-.5 .29 .29 0 0 0-.4 .2l-27.1 33.7-.1 4.7M123.6 239.3l-15.4 19.2M123.6 239.3l6.4 3.7M123.7 238.6l6.4 3.7-.1 .7M191.8 236v-6.6l.2-.3 38.3-22.1a.51 .51 0 0 1 .7 .2 .51 .51 0 0 1-.2 .7l-38 21.9v6.2M209 220.5v2.2a1.25 1.25 0 0 1-1.9 1.1l-1.9-1.1M270.7 235.5h-1.7v1h12.5v-1h-1.8M270.7 229.8h9"/>
<path d="M274.5 222.7v1.2h2v-1.2M274.5 222.7v-2.2h2v2.2M274.5 222.7h2M278 222.7v1.2h1.7M278 222.7h1.7M279.7 222.7v1.2M279.7 220.5h-1.7v2.2M292.9 237.9l.5-.1 6.3 3.6M292.9 237.9l6.4 3.7M292.9 237.9l-27 33.7M108.2 258.5v1.8M108.2 258.5l1.2 .8v1.8"/>
<path d="M110.5 259.9l-1.1 1.3M110.5 259.9l1.2 .7v1.8M110.5 259.9v1.8M113.5 254.3l-.7-.6a.51 .51 0 0 0-.5 .7l.4 .5M118 257.9l-14.9 18.5M118.4 257.2l-.5-.6a.52 .52 0 0 0-.5 .1 .52 .52 0 0 0-.1 .6l.3 .5M121.2 244.8l-.5-.7a.53 .53 0 0 0-.5 .2 .53 .53 0 0 0-.1 .5l.3 .5M125.7 248.3l-7.2 9M126.2 247.6l-.5-.6h-.5l-.2 .6 .4 .6M130 243l-3.8 4.7M191.8 260h1v12.4h-1zM287.3 257.5a.52 .52 0 0 1 .1 .7 .52 .52 0 0 1-.7 .1"/>
<path d="M295.9 246.8a.53 .53 0 0 1 0 .7 .53 .53 0 0 1-.7 .1M299.3 241.6l.1-.1a.26 .26 0 0 1 .4 0 .26 .26 0 0 1 0 .4l-27 33.7v4.9M299.3 241.6l-27 33.7M30 266.9h1v12.6h-1zM31 268.7h14.2M31 277.7h38M43.4 268.7v1.8h1.8M45.2 272h1.9v1.7h-1.9M45.2 268.7h1.9M45.2 272h-1.8v1.7h1.8M45.2 268.7v1.8M45.2 272v1.7"/>
<path d="M47.1 268.7v1.8h-1.9M47.1 268.7h21.9M53.1 276.2h-.6a.51 .51 0 0 0-.4 .5 .51 .51 0 0 0 .5 .5h.5M53.1 269.2h-.7a.53 .53 0 0 0-.3 .6 .53 .53 0 0 0 .5 .4h.5M64 276.2h-.6a.51 .51 0 0 0-.3 .5 .51 .51 0 0 0 .4 .5h.5M64 269.2h-.6a.51 .51 0 0 0-.3 .6 .51 .51 0 0 0 .4 .4h.5M69 268.7h.2v9h-.2M69 268.7v9M94.9 277.7l8.9 5.2 .3-.1 .2-.8-1.2-.7M95 277l.1-.1a.26 .26 0 0 1 .4 .1 .26 .26 0 0 1 0 .4l-.1 .1a.31 .31 0 0 1-.2 .3 .31 .31 0 0 1-.4-.2zM95.4 276.9l1.4 .9M96.8 272.7v5.1"/>
<path d="M96.8 272.7l6.3 3.7M103.1 276.4v5.1l-6.3-3.7M105.5 261.9l-8.7 10.8M105.5 261.9l1.3 .1M105.5 261.9l1.3 .7 1.3 .1M106.8 262l1.3 .7M107.1 260.5h.1a.26 .26 0 0 1 .4 0 .26 .26 0 0 1 0 .4l-.1 .1a.35 .35 0 0 1-.5 .2 .35 .35 0 0 1 .1-.6zM107.8 263.2l1.2 .7 1.3 .1M107.8 263.2l1.3 .1M108.2 260.3l-.5 1.2-.9 .5M108.2 260.3l1.2 .8M108.2 262.7l-.4 .5"/>
<path d="M109.1 263.3l1.2 .7M109.4 261.1l-.5 1.1-.8 .5M109.4 261.9a.3 .3 0 0 1 .5-.1 .3 .3 0 0 1 0 .5 .35 .35 0 0 1-.3 .3 .35 .35 0 0 1-.4-.1zM110.5 261.7l-.6 1.3-.8 .3M110.5 261.7l1.2 .7M111.7 262.4l-.6 1.3-.8 .3M192.8 261.7h38M192.8 270.7h14.3M207.1 269h1.9v1.7M207.1 270.7h1.9M207.1 265.5h1.9v2h-1.9M207.1 265.5h-1.9v2h1.9"/>
<path d="M207.1 269h-1.9v1.7M207.1 265.5v2M207.1 269v1.7M209 270.7h21.8M214 262.2h-.9a.51 .51 0 0 0-.3 .5 .51 .51 0 0 0 .4 .5h.8M226.1 262.2h-.7a.5 .5 0 0 0-.5 .5 .5 .5 0 0 0 .5 .5h.7M230.8 261.7h.3v9h-.3M230.8 261.7v9M265.7 276.4l-.8-.4-.4 .7 8.9 5.3M265.7 272.1l6.4 3.6M265.7 272.1v5.3l6.4 3.7M265.9 271.6l-.2 .5"/>
<path d="M265.9 271.6l6.4 3.7M272.1 275.7v5.4M272.3 275.3l-.2 .4M272.1 281.1l.5-.7 1.3 .7M273.5 281.2a.32 .32 0 0 1 .5 0 .32 .32 0 0 1-.1 .5 .35 .35 0 0 1-.5 .2 .35 .35 0 0 1 .1-.6z"/>
<circle cx="58" cy="47.3" r=".49"/>
<circle cx="223.4" cy="59.8" r=".5"/>
<circle cx="167.8" cy="149.6" r=".5"/>
<circle cx="167.8" cy="144.7" r=".5"/>
<circle cx="186.8" cy="149.6" r=".5"/>
<circle cx="186.8" cy="144.7" r=".5"/>
<circle cx="76.3" cy="162.9" r=".51"/>
<circle cx="95.3" cy="162.9" r=".5"/>
<circle cx="317.9" cy="178.3" r=".5"/>
<circle cx="45.8" cy="219.9" r=".51"/>
<circle cx="30.5" cy="233.3" r=".5"/>
<circle cx="192.3" cy="236" r=".5"/>
<circle cx="207.7" cy="222.7" r=".49"/>
<circle cx="113.1" cy="254.6" r=".46"/>
<circle cx="118" cy="257.5" r=".46"/>
<circle cx="120.8" cy="245.1" r=".46"/>
<circle cx="125.7" cy="247.9" r=".45"/>
<circle cx="53" cy="269.7" r=".47"/>
<circle cx="53" cy="276.7" r=".46"/>
<circle cx="64" cy="276.7" r=".47"/>
<circle cx="64" cy="269.7" r=".47"/>
<circle cx="213.9" cy="262.7" r=".48"/>
<circle cx="226" cy="262.7" r=".47"/>
</g>
<text font-size="7.8" x="368.8" y="155.1">PART 6</text>
<g font-size="6.3">
<text x="31" y="20.7">PART 5</text>
<text x="220.3" y="42.3">PART 7</text>
<text x="32.5" y="111.3">PART 3</text>
<text x="166" y="132.8">PART 2</text>
<text x="32.5" y="192.7">PART 1</text>
<text x="191.9" y="203">PART 4</text>
</g>
<g font-size="5.3">
<text x="41" y="9.5">8</text>
<text x="88.5" y="9.5">7</text>
<text x="138.5" y="9.5">6</text>
<text x="188.5" y="9.5">5</text>
<text x="238.5" y="9.5">4</text>
<text x="288.5" y="9.5">3</text>
<text x="338.5" y="9.5">2</text>
<text x="386" y="9.5">1</text>
<text x="16.2" y="31.2">F</text>
<text x="411.2" y="31.2">F</text>
<text x="16.1" y="75.5">E</text>
<text x="411.1" y="75.5">E</text>
<text x="15.5" y="125.5">D</text>
<text x="410.5" y="125.5">D</text>
<text x="15.4" y="175.5">C</text>
<text x="410.4" y="175.5">C</text>
<text x="16" y="225.5">B</text>
<text x="411" y="225.5">B</text>
<text x="15.5" y="269.7">A</text>
<text x="410.5" y="269.7">A</text>
<text x="41" y="291.5">8</text>
<text x="88.5" y="291.5">7</text>
<text x="138.5" y="291.5">6</text>
<text x="188.5" y="291.5">5</text>
<text x="238.5" y="291.5">4</text>
<text x="288.5" y="291.5">3</text>
<text x="338.5" y="291.5">2</text>
<text x="386" y="291.5">1</text>
</g>
<g font-size="4.7">
<text x="375.9" y="23.4">3</text>
<text x="318.7" y="27.3">4</text>
<text x="396.3" y="27.3">1</text>
<text x="381.5" y="37.8">2</text>
<text x="318.3" y="50.8">7</text>
<text x="232.6" y="77.7">A</text>
<text x="317.1" y="99.7">5</text>
<text x="381.5" y="110.9">6</text>
<text x="196.2" y="122.9">DETAIL A</text>
<text x="193.6" y="127.4">SCALE 1 : 1</text>
<text x="341.2" y="213.8">BILL OF MATERIALS</text>
<text x="332" y="220.3">ITEM</text>
<text x="381.5" y="220.3">NO:</text>
<text x="330.8" y="226.8">PART1</text>
<text x="384.6" y="226.8">1</text>
<text x="330.8" y="233.3">PART2</text>
<text x="384.6" y="233.3">1</text>
<text x="330.8" y="239.8">PART3</text>
<text x="384.6" y="239.8">4</text>
<text x="330.8" y="246.3">PART4</text>
<text x="384.6" y="246.3">1</text>
<text x="330.8" y="252.8">PART5</text>
<text x="384.6" y="252.8">1</text>
<text x="330.1" y="259.3">PART 6</text>
<text x="384.6" y="259.3">1</text>
<text x="330.1" y="265.8">PART 7</text>
<text x="384.6" y="265.8">2</text>
<text x="345.2" y="272.3">LAPTOP STAND</text>
<text x="332.8" y="278.8">M6B</text>
<text x="369.9" y="278.8">ROLL NO: 1-20</text>
<text x="322.6" y="285.3">DIMENSIONS ARE OF SCALE, IN MM</text>
</g>
<g font-size="4.7" fill="#808080">
<text x="43.5" y="38.4" transform="rotate(-56 43.5 38.4)">R5.00</text>
<text x="52.5" y="38.8" transform="rotate(-30 52.5 38.8)">R4.00</text>
<text x="65.7" y="41.8" transform="rotate(-30 65.7 41.8)">R2.51</text>
<text x="80" y="43.7" transform="rotate(-7 80 43.7)">2.01</text>
<text x="101.9" y="47.3" transform="rotate(-90 101.9 47.3)">5.00</text>
<text x="22.4" y="49" transform="rotate(-61 22.4 49)">25.75</text>
<text x="150.3" y="50.5" transform="rotate(-90 150.3 50.5)">25.00</text>
<text x="240.4" y="53.2">3.00</text>
<text x="69.1" y="55.2">14.78</text>
<text x="32.2" y="61.4" transform="rotate(-42 32.2 61.4)">R5.00</text>
<text x="62.1" y="61.2">96.36</text>
<text x="232.7" y="61.9" transform="rotate(-90 232.7 61.9)">2.00</text>
<text x="248.7" y="68.9">3.50</text>
<text x="65.6" y="73.9" transform="rotate(-15 65.6 73.9)">R1.50</text>
<text x="265.9" y="73.9" transform="rotate(-90 265.9 73.9)">36.38</text>
<text x="84.1" y="79.2" transform="rotate(-49 84.1 79.2)">R5.00</text>
<text x="105.8" y="79.1" transform="rotate(-90 105.8 79.1)">25.00</text>
<text x="187.3" y="81.7">2.40</text>
<text x="228.9" y="92.3" transform="rotate(71 228.9 92.3)">26.73°</text>
<text x="78.7" y="98.2" transform="rotate(-90 78.7 98.2)">10.01</text>
<text x="193.2" y="100.5" transform="rotate(79 193.2 100.5)">135°</text>
<text x="218.1" y="115.4">4.25</text>
<text x="184.7" y="121" transform="rotate(-90 184.7 121)">0.83</text>
<text x="234.2" y="121.2" transform="rotate(30 234.2 121.2)">R2.50</text>
<text x="342.1" y="129.3">3.50</text>
<text x="69.1" y="133.2" transform="rotate(-90 69.1 133.2)">2.00</text>
<text x="211.2" y="137.5">5.00</text>
<text x="319.3" y="135.3" transform="rotate(40 319.3 135.3)">R1.50</text>
<text x="170" y="139.1">38.00</text>
<text x="203.6" y="141.3" transform="rotate(-90 203.6 141.3)">9.71</text>
<text x="68.7" y="153.9" transform="rotate(45 68.7 153.9)">2.00</text>
<text x="200.7" y="161">5.00</text>
<text x="280.4" y="157.8" transform="rotate(-90 280.4 157.8)">18.00</text>
<text x="334.2" y="164.2">1.50</text>
<text x="48.7" y="169.2" transform="rotate(-15 48.7 169.2)">R2.00</text>
<text x="80" y="170">38.00</text>
<text x="176" y="170.2">2.00</text>
<text x="322" y="172.3" transform="rotate(-90 322 172.3)">3.50</text>
<text x="146.5" y="184.5" transform="rotate(-60 146.5 184.5)">R3.64</text>
<text x="67.9" y="209.7" transform="rotate(60 67.9 209.7)">2.00</text>
<text x="81.6" y="206.3" transform="rotate(60 81.6 206.3)">4.50</text>
<text x="244.9" y="207.3" transform="rotate(4 244.9 207.3)">R1.00</text>
<text x="58.2" y="214.5" transform="rotate(60 58.2 214.5)">2.00</text>
<text x="30.5" y="216.6" transform="rotate(-30 30.5 216.6)">88.32</text>
<text x="119.6" y="219.6">TRUE R1.00</text>
<text x="30.5" y="223.4" transform="rotate(-30 30.5 223.4)">28.54</text>
<text x="68.4" y="228.8" transform="rotate(24 68.4 228.8)">2.00</text>
<text x="24.4" y="236.4" transform="rotate(-90 24.4 236.4)">13.06</text>
<text x="38.8" y="236.5" transform="rotate(-62 38.8 236.5)">120°</text>
<text x="97.9" y="238.8">25.00</text>
<text x="68.7" y="241.3" transform="rotate(45 68.7 241.3)">R2.50</text>
<text x="217.3" y="245.2" transform="rotate(-90 217.3 245.2)">2.00</text>
<text x="207.2" y="248.5" transform="rotate(-90 207.2 248.5)">4.00</text>
<text x="44.1" y="254.7" transform="rotate(60 44.1 254.7)">2.00</text>
<text x="57.4" y="265.9">21.88</text>
<text x="198.9" y="288.4" transform="rotate(-90 198.9 288.4)">3.00</text>
</g>
</svg>
